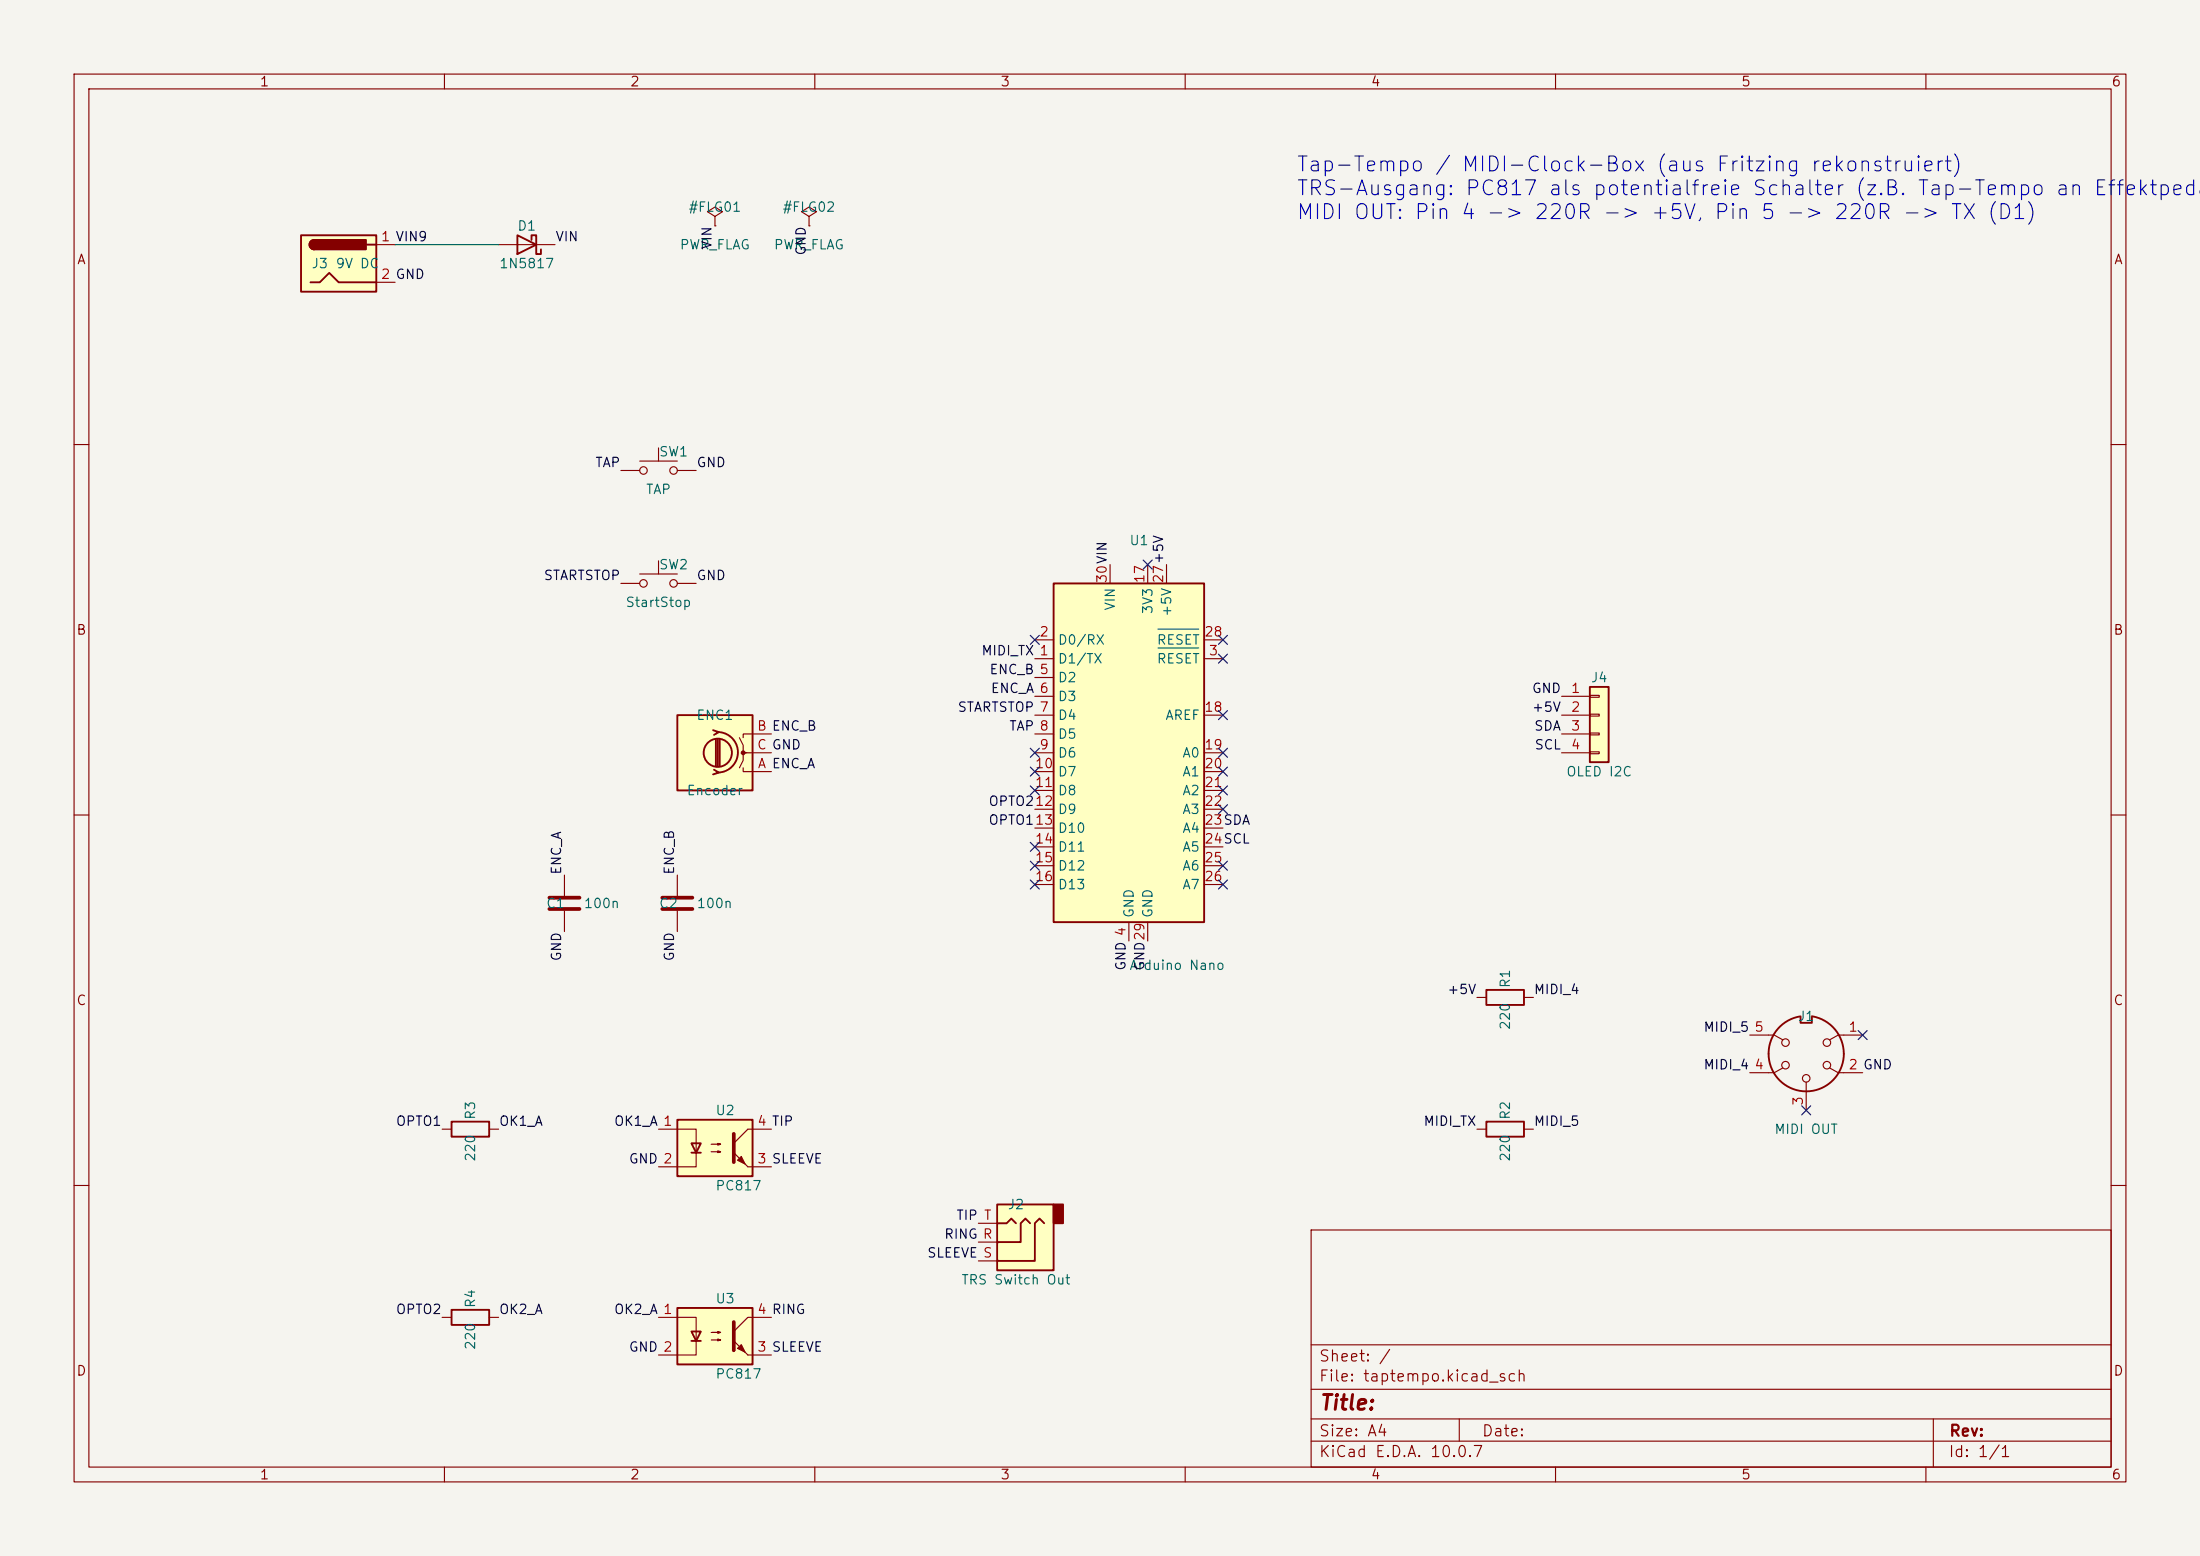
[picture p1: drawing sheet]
<svg xmlns="http://www.w3.org/2000/svg" width="297mm" height="210mm" viewBox="0 0 297 210" stroke-linecap="round" stroke-linejoin="round" font-family="sans-serif">
<path d="M0 0h297v210h-297z" fill="#f5f4ef" stroke="#f5f4ef" stroke-width=".14"/>
<g fill="none" stroke="#840000" stroke-width=".15">
<path d="M10 10h277v190h-277zM12 12h273v186h-273zM60 10v2M110 10v2M160 10v2M210 10v2M260 10v2M109.2 29.2l1-.6-1-.7-1 .7 1 .6v1.3M109.2 30.5h.1M10 60h2M285 60h2M10 110h2"/>
<path d="M285 110h2M236.2 139.7h3.3l1.2 .6M251.5 139.7h-3.3l-1.2 .6M240.7 144.1l-1.2 .7h-3.3M243.8 146.1v3.8M247 144.1l1.2 .7h3.3M10 160h2M177 166h108v32h-108zM285 160h2M60 198v2M110 198v2M160 198v2"/>
<path d="M177 194.5h108M177 191.5h108M177 187.5h108M177 181.5h108M197 191.5v3M210 198v2M260 198v2M261 191.5v6.5"/>
<circle cx="241" cy="140.7" r=".51"/>
<circle cx="241" cy="143.8" r=".51"/>
<circle cx="243.8" cy="145.5" r=".51"/>
<circle cx="246.6" cy="140.7" r=".51"/>
<circle cx="246.6" cy="143.8" r=".51"/>
</g>
<path d="M243.1 137.3v.7h1.5v-.7M244.6 137.2a5.1 5.1 0 0 1 3.6 7.7 5.1 5.1 0 0 1-8.6 .1 5.1 5.1 0 0 1 3.5-7.8" fill="none" stroke="#840000" stroke-width=".25"/>
<path d="M214.6 92.7h2.6v10.2h-2.6z" fill="#ffffc2"/>
<path d="M214.6 92.7h2.6v10.2h-2.6z" fill="none" stroke="#840000" stroke-width=".25"/>
<path d="M210.8 94h3.8M210.8 96.5h3.8M210.8 99.1h3.8M214.6 93.9h1.3v.2h-1.3zM214.6 96.4h1.3v.2h-1.3zM214.6 98.9h1.3v.3h-1.3zM210.8 101.6h3.8M214.6 101.5h1.3v.2h-1.3z" fill="none" stroke="#840000" stroke-width=".15"/>
<path d="M142.2 78.7h20.4v45.8h-20.4z" fill="#ffffc2"/>
<path d="M142.2 78.7h20.4v45.8h-20.4zM200.7 133.6h5v2h-5zM200.7 151.4h5v2h-5z" fill="none" stroke="#840000" stroke-width=".25"/>
<g fill="none" stroke="#840000" stroke-width=".15">
<path d="M149.9 76.2v2.5M154.9 76.2v2.5M157.5 76.2v2.5M139.7 88.9h2.5M139.7 86.4h2.5M139.7 91.4h2.5M139.7 94h2.5M139.7 96.5h2.5M139.7 99.1h2.5M162.6 88.9h2.5M162.6 86.4h2.5M162.6 96.5h2.5"/>
<path d="M139.7 101.6h2.5M139.7 104.1h2.5M139.7 106.7h2.5M139.7 109.2h2.5M139.7 111.8h2.5M139.7 114.3h2.5M139.7 116.8h2.5M139.7 119.4h2.5M162.6 101.6h2.5M162.6 104.1h2.5M162.6 106.7h2.5M162.6 109.2h2.5"/>
<path d="M162.6 111.8h2.5M162.6 114.3h2.5M162.6 116.8h2.5M162.6 119.4h2.5M152.4 124.5v2.5M154.9 124.5v2.5M199.4 134.6h1.3M205.7 134.6h1.3M199.4 152.4h1.3M205.7 152.4h1.3"/>
</g>
<path d="M156.3 87.5h5.5M156.3 84.9h5.5" fill="none" stroke="#006464" stroke-width=".15"/>
<path d="M91.4 176.5h10.2v7.7h-10.2z" fill="#ffffc2"/>
<path d="M91.4 176.5h10.2v7.7h-10.2zM93.3 179.7h1.3l-.6 1.3zM93.3 181h1.3" fill="none" stroke="#840000" stroke-width=".25"/>
<path d="M88.9 177.8h5.1v5.1h-5.1M96 179.8h1.3l-.4 .2v-.3l.4 .1M104.1 177.8h-3.1l-1.9 1.9M96 180.8h1.3l-.4 .2v-.3l.4 .1M101 182.9h3.1" fill="none" stroke="#840000" stroke-width=".15"/>
<path d="M99.1 178.4v3.8" fill="none" stroke="#840000" stroke-width=".51"/>
<g fill="#840000" stroke="#840000" stroke-width=".15">
<path d="M99.6 182l.5-.5 .5 1z"/>
<path d="M99.1 181l1.9 1.9z"/>
</g>
<path d="M91.4 151.1h10.2v7.7h-10.2z" fill="#ffffc2"/>
<path d="M91.4 151.1h10.2v7.7h-10.2zM93.3 154.3h1.3l-.6 1.3zM93.3 155.6h1.3M61 176.8h5v2h-5z" fill="none" stroke="#840000" stroke-width=".25"/>
<g fill="none" stroke="#840000" stroke-width=".15">
<path d="M83.8 63.5h2.6M83.8 78.7h2.6M86.4 62.2h5M86.4 77.5h5M88.9 60.5v1.7M88.9 75.7v1.8M91.4 63.5h2.6M91.4 78.7h2.6M88.9 152.4h5.1v5.1h-5.1M96 154.4h1.3l-.4 .2v-.3l.4 .1M96 155.4h1.3l-.4 .2v-.3l.4 .1M101 157.5h3.1"/>
<path d="M104.1 152.4h-3.1l-1.9 1.9M59.7 177.8h1.3M66 177.8h1.3"/>
<circle cx="86.9" cy="63.5" r=".51"/>
<circle cx="86.9" cy="78.7" r=".51"/>
<circle cx="90.9" cy="78.7" r=".51"/>
<circle cx="90.9" cy="63.5" r=".51"/>
</g>
<path d="M99.1 153v3.8" fill="none" stroke="#840000" stroke-width=".51"/>
<g fill="#840000" stroke="#840000" stroke-width=".15">
<path d="M99.6 156.6l.5-.5 .5 1z"/>
<path d="M99.1 155.6l1.9 1.9z"/>
</g>
<path d="M40.6 31.8h10.2v7.6h-10.2z" fill="#ffffc2"/>
<path d="M40.6 31.8h10.2v7.6h-10.2zM41.9 38.1h1.3l1.2-1.3 1.3 1.3h5.1M42.4 32.4a.64 .64 0 0 0-.6 .6 .64 .64 0 0 0 .6 .7M49.5 33h1.3M61 151.4h5v2h-5z" fill="none" stroke="#840000" stroke-width=".25"/>
<g fill="#840000" stroke="#840000" stroke-width=".25">
<path d="M42 32.6l.4-.2v1.3a.63 .63 0 0 1-.6-.4 .63 .63 0 0 1 .2-.7z"/>
<path d="M42.4 32.4h7v1.3h-7z"/>
</g>
<path d="M50.8 33h2.5M50.8 38.1h2.5M59.7 152.4h1.3M66 152.4h1.3" fill="none" stroke="#840000" stroke-width=".15"/>
<path d="M91.4 96.5h10.2v10.2h-10.2z" fill="#ffffc2"/>
<g fill="none" stroke="#840000" stroke-width=".25">
<path d="M69.8 31.8l2.6 1.2-2.6 1.3zM71.8 32.4v-.6h.6v2.5h.6v-.6M91.4 96.5h10.2v10.2h-10.2zM96.3 98.6l.7 .2-.6 .4M96.6 99.8v3.6M96.9 98.8a2.73 2.73 0 0 1 2.7 2.7 2.73 2.73 0 0 1-2.7 2.8M96.9 99.8v3.6M97.2 99.8v3.6M96.4 103.9l.6 .4-.7 .2"/>
<circle cx="96.9" cy="101.6" r="1.9"/>
</g>
<path d="M67.3 33h7.6M96.5 29.2l1-.6-1-.7-1 .7 1 .6v1.3M96.5 30.5h.1M99.8 99.6l.5 1v1h3.8M104.1 99.1h-3.8v.5M100.3 103.6v.5h3.8M100.8 101.6h-.5v1l-.5 1" fill="none" stroke="#840000" stroke-width=".15"/>
<circle cx="100.3" cy="101.6" r=".25" fill="#840000" stroke="#840000" stroke-width=".15"/>
<path d="M134.6 162.6h7.6v8.9h-7.6z" fill="#ffffc2"/>
<path d="M142.2 162.6h1.3v2.5h-1.3z" fill="#840000" stroke="#840000" stroke-width=".25"/>
<path d="M134.6 162.6h7.6v8.9h-7.6zM134.6 165.1h1.3l.6-.6 .7 .6M139.1 165.1l-.7-.6-.6 .6v2.5h-3.2M141 165.1l-.7-.6-.6 .6v5.1h-5.1" fill="none" stroke="#840000" stroke-width=".25"/>
<path d="M76.2 118.1v2.8M91.4 118.1v2.8M76.2 122.9v2.8M91.4 122.9v2.8M132.1 167.6h2.5M132.1 170.2h2.5M132.1 165.1h2.5" fill="none" stroke="#840000" stroke-width=".15"/>
<path d="M74.2 121.2h4M74.2 122.7h4M89.4 121.2h4.1M89.4 122.7h4.1" fill="none" stroke="#840000" stroke-width=".51"/>
<path d="M53.3 33h14" fill="none" stroke="#009600" stroke-width=".15"/>
<g fill="none" stroke="#000084" stroke-width=".15">
<path d="M154.3 75.6l1.2 1.2M155.5 75.6l-1.2 1.2M139.1 85.8l1.2 1.2M140.3 85.8l-1.2 1.2M164.5 95.9l1.2 1.2M164.5 85.8l1.2 1.2M164.5 88.3l1.2 1.2M165.7 95.9l-1.2 1.2M165.7 88.3l-1.2 1.2M165.7 85.8l-1.2 1.2M139.1 118.8l1.2 1.2M139.1 116.2l1.2 1.2"/>
<path d="M139.1 113.7l1.2 1.2M139.1 106.1l1.2 1.2M139.1 103.5l1.2 1.2M139.1 101l1.2 1.2M140.3 118.8l-1.2 1.2M140.3 116.2l-1.2 1.2M140.3 113.7l-1.2 1.2M140.3 106.1l-1.2 1.2M140.3 103.5l-1.2 1.2M140.3 101l-1.2 1.2M164.5 116.2l1.2 1.2M164.5 101l1.2 1.2"/>
<path d="M164.5 118.8l1.2 1.2M164.5 103.5l1.2 1.2M164.5 106.1l1.2 1.2M164.5 108.6l1.2 1.2M165.7 116.2l-1.2 1.2M165.7 101l-1.2 1.2M165.7 118.8l-1.2 1.2M165.7 103.5l-1.2 1.2M165.7 106.1l-1.2 1.2M165.7 108.6l-1.2 1.2M250.9 139.1l1.2 1.2M252.1 139.1l-1.2 1.2"/>
<path d="M243.2 149.3l1.2 1.2M244.4 149.3l-1.2 1.2"/>
</g>
<g font-size="2" fill="#0000c2">
<text x="174.9" y="23.7">Tap-Tempo / MIDI-Clock-Box (aus Fritzing rekonstruiert)</text>
<text x="174.9" y="26.9">TRS-Ausgang: PC817 als potentialfreie Schalter (z.B. Tap-Tempo an Effektpeda</text>
<text x="174.9" y="30.1">MIDI OUT: Pin 4 -&gt; 220R -&gt; +5V, Pin 5 -&gt; 220R -&gt; TX (D1)</text>
</g>
<text font-size="2" fill="#840000" x="178" y="190.8">Title:</text>
<g font-size="1.5" fill="#840000">
<text x="178" y="184.1">Sheet: /</text>
<text x="178" y="186.8">File: taptempo.kicad_sch</text>
<text x="178" y="197">KiCad E.D.A. 10.0.7</text>
<text x="178" y="194.2">Size: A4</text>
<text x="200" y="194.2">Date:</text>
<text x="263" y="197">Id: 1/1</text>
<text x="263" y="194.2">Rev:</text>
</g>
<g font-size="1.3" fill="#840000">
<text x="35" y="12">1</text>
<text x="85" y="12">2</text>
<text x="135" y="12">3</text>
<text x="185" y="12">4</text>
<text x="235" y="12">5</text>
<text x="285" y="12">6</text>
<text x="10.3" y="36">A</text>
<text x="285.3" y="36">A</text>
<text x="10.2" y="86">B</text>
<text x="285.2" y="86">B</text>
<text x="10.2" y="136">C</text>
<text x="285.2" y="136">C</text>
<text x="10.2" y="186">D</text>
<text x="285.2" y="186">D</text>
<text x="35" y="200">1</text>
<text x="85" y="200">2</text>
<text x="135" y="200">3</text>
<text x="185" y="200">4</text>
<text x="235" y="200">5</text>
<text x="285" y="200">6</text>
</g>
<g font-size="1.3" fill="#006464">
<text x="92.9" y="28.9">#FLG01</text>
<text x="105.6" y="28.9">#FLG02</text>
<text x="69.8" y="31.4">D1</text>
<text x="91.7" y="34">PWR_FLAG</text>
<text x="104.4" y="34">PWR_FLAG</text>
<text x="42" y="36.5">J3</text>
<text x="45.2" y="36.5">9V DC</text>
<text x="67.3" y="36.5">1N5817</text>
<text x="88.9" y="61.9">SW1</text>
<text x="87.1" y="67">TAP</text>
<text x="88.9" y="77.2">SW2</text>
<text x="152.4" y="73.9">U1</text>
<text x="84.4" y="82.2">StartStop</text>
<text x="150.8" y="82.5" transform="rotate(-90 150.8 82.5)">VIN</text>
<text x="155.9" y="83" transform="rotate(-90 155.9 83)">3V3</text>
<text x="158.4" y="83.3" transform="rotate(-90 158.4 83.3)">+5V</text>
<text x="142.7" y="89.9">D1/TX</text>
<text x="142.7" y="87.3">D0/RX</text>
<text x="156.1" y="89.9">RESET</text>
<text x="156.1" y="87.3">RESET</text>
<text x="142.7" y="92.4">D2</text>
<text x="142.7" y="94.9">D3</text>
<text x="214.7" y="92.4">J4</text>
<text x="93.9" y="97.5">ENC1</text>
<text x="142.7" y="97.5">D4</text>
<text x="142.7" y="100">D5</text>
<text x="157.2" y="97.5">AREF</text>
<text x="92.6" y="107.6">Encoder</text>
<text x="142.7" y="102.6">D6</text>
<text x="142.7" y="105.1">D7</text>
<text x="142.7" y="107.6">D8</text>
<text x="159.5" y="102.6">A0</text>
<text x="159.5" y="105.1">A1</text>
<text x="159.5" y="107.6">A2</text>
<text x="211.4" y="105.1">OLED I2C</text>
<text x="142.7" y="110.2">D9</text>
<text x="142.7" y="112.7">D10</text>
<text x="159.5" y="110.2">A3</text>
<text x="159.5" y="112.7">A4</text>
<text x="142.7" y="115.3">D11</text>
<text x="142.7" y="117.8">D12</text>
<text x="159.5" y="115.3">A5</text>
<text x="159.5" y="117.8">A6</text>
<text x="73.6" y="122.9">C1</text>
<text x="78.7" y="122.9">100n</text>
<text x="88.9" y="122.9">C2</text>
<text x="94" y="122.9">100n</text>
<text x="142.7" y="120.3">D13</text>
<text x="153.4" y="124" transform="rotate(-90 153.4 124)">GND</text>
<text x="155.9" y="124" transform="rotate(-90 155.9 124)">GND</text>
<text x="159.5" y="120.3">A7</text>
<text x="152.4" y="131.2">Arduino Nano</text>
<text x="204.2" y="133.4" transform="rotate(-90 204.2 133.4)">R1</text>
<text x="204.2" y="139.1" transform="rotate(-90 204.2 139.1)">220</text>
<text x="242.6" y="138.1">J1</text>
<text x="64.5" y="151.2" transform="rotate(-90 64.5 151.2)">R3</text>
<text x="96.5" y="150.8">U2</text>
<text x="204.2" y="151.2" transform="rotate(-90 204.2 151.2)">R2</text>
<text x="239.4" y="153.4">MIDI OUT</text>
<text x="64.5" y="156.9" transform="rotate(-90 64.5 156.9)">220</text>
<text x="96.5" y="161">PC817</text>
<text x="204.2" y="156.9" transform="rotate(-90 204.2 156.9)">220</text>
<text x="135.9" y="163.5">J2</text>
<text x="129.7" y="173.7">TRS Switch Out</text>
<text x="64.5" y="176.6" transform="rotate(-90 64.5 176.6)">R4</text>
<text x="96.5" y="176.2">U3</text>
<text x="64.5" y="182.3" transform="rotate(-90 64.5 182.3)">220</text>
<text x="96.5" y="186.4">PC817</text>
</g>
<g font-size="1.3" fill="#a90000">
<text x="51.3" y="32.9">1 VIN9</text>
<text x="51.3" y="38">2 GND</text>
<text x="149.7" y="78.8" transform="rotate(-90 149.7 78.8)">30VIN</text>
<text x="154.8" y="78.8" transform="rotate(-90 154.8 78.8)">17</text>
<text x="157.3" y="78.8" transform="rotate(-90 157.3 78.8)">27+5V</text>
<text x="140.2" y="86.2">2</text>
<text x="162.5" y="86.2">28</text>
<text x="163.1" y="88.8">3</text>
<text x="212" y="93.8">1</text>
<text x="102.1" y="98.9">B ENC_B</text>
<text x="102.1" y="101.5">C GND</text>
<text x="140.2" y="101.5">9</text>
<text x="162.5" y="96.4">18</text>
<text x="162.5" y="101.5">19</text>
<text x="212" y="96.4">2</text>
<text x="212" y="98.9">3</text>
<text x="212" y="101.5">4</text>
<text x="102.2" y="104">A ENC_A</text>
<text x="139.6" y="104">10</text>
<text x="139.6" y="106.5">11</text>
<text x="162.5" y="104">20</text>
<text x="162.5" y="106.5">21</text>
<text x="162.5" y="109.1">22</text>
<text x="162.5" y="111.6">23SDA</text>
<text x="139.6" y="114.2">14</text>
<text x="139.6" y="116.7">15</text>
<text x="139.6" y="119.2">16</text>
<text x="162.5" y="114.2">24SCL</text>
<text x="162.5" y="116.7">25</text>
<text x="162.5" y="119.2">26</text>
<text x="236.8" y="139.6">5</text>
<text x="249.5" y="139.6">1</text>
<text x="236.8" y="144.6">4</text>
<text x="243.7" y="149.3" transform="rotate(-90 243.7 149.3)">3</text>
<text x="249.5" y="144.6">2 GND</text>
<text x="102.1" y="152.3">4 TIP</text>
<text x="102.1" y="157.3">3 SLEEVE</text>
<text x="102.1" y="177.7">4 RING</text>
<text x="102.1" y="182.7">3 SLEEVE</text>
</g>
<g font-size="1.3" fill="#0f0f0f">
<text x="74.9" y="32.9">VIN</text>
<text x="96.4" y="33.7" transform="rotate(-90 96.4 33.7)">VIN</text>
<text x="109.1" y="34.6" transform="rotate(-90 109.1 34.6)">GND</text>
<text x="80.3" y="63.4">TAP</text>
<text x="94" y="63.4">GND</text>
<text x="73.3" y="78.6">STARTSTOP</text>
<text x="94" y="78.6">GND</text>
<text x="132.4" y="88.8">MIDI_TX 1</text>
<text x="133.5" y="91.3">ENC_B 5</text>
<text x="133.7" y="93.9">ENC_A 6</text>
<text x="206.7" y="93.9">GND</text>
<text x="129.2" y="96.4">STARTSTOP 7</text>
<text x="136.1" y="98.9">TAP 8</text>
<text x="206.7" y="96.4">+5V</text>
<text x="207" y="98.9">SDA</text>
<text x="207.1" y="101.5">SCL</text>
<text x="133.4" y="111.6">OPTO113</text>
<text x="133.4" y="109.1">OPTO212</text>
<text x="76.1" y="118.1" transform="rotate(-90 76.1 118.1)">ENC_A</text>
<text x="91.3" y="118.1" transform="rotate(-90 91.3 118.1)">ENC_B</text>
<text x="76.1" y="129.8" transform="rotate(-90 76.1 129.8)">GND</text>
<text x="91.3" y="129.8" transform="rotate(-90 91.3 129.8)">GND</text>
<text x="152.3" y="131.1" transform="rotate(-90 152.3 131.1)">GND 4</text>
<text x="154.8" y="131.1" transform="rotate(-90 154.8 131.1)">GND29</text>
<text x="195.3" y="134.5">+5V</text>
<text x="207" y="134.5">MIDI_4</text>
<text x="229.9" y="139.6">MIDI_5</text>
<text x="229.9" y="144.7">MIDI_4</text>
<text x="53.4" y="152.3">OPTO1</text>
<text x="67.3" y="152.3">OK1_A</text>
<text x="82.8" y="152.3">OK1_A 1</text>
<text x="192.1" y="152.3">MIDI_TX</text>
<text x="207" y="152.3">MIDI_5</text>
<text x="84.8" y="157.4">GND 2</text>
<text x="127.4" y="167.5">RING R</text>
<text x="129" y="165">TIP T</text>
<text x="125.1" y="170.1">SLEEVE S</text>
<text x="53.4" y="177.7">OPTO2</text>
<text x="67.3" y="177.7">OK2_A</text>
<text x="82.8" y="177.7">OK2_A 1</text>
<text x="84.8" y="182.8">GND 2</text>
</g>
</svg>
